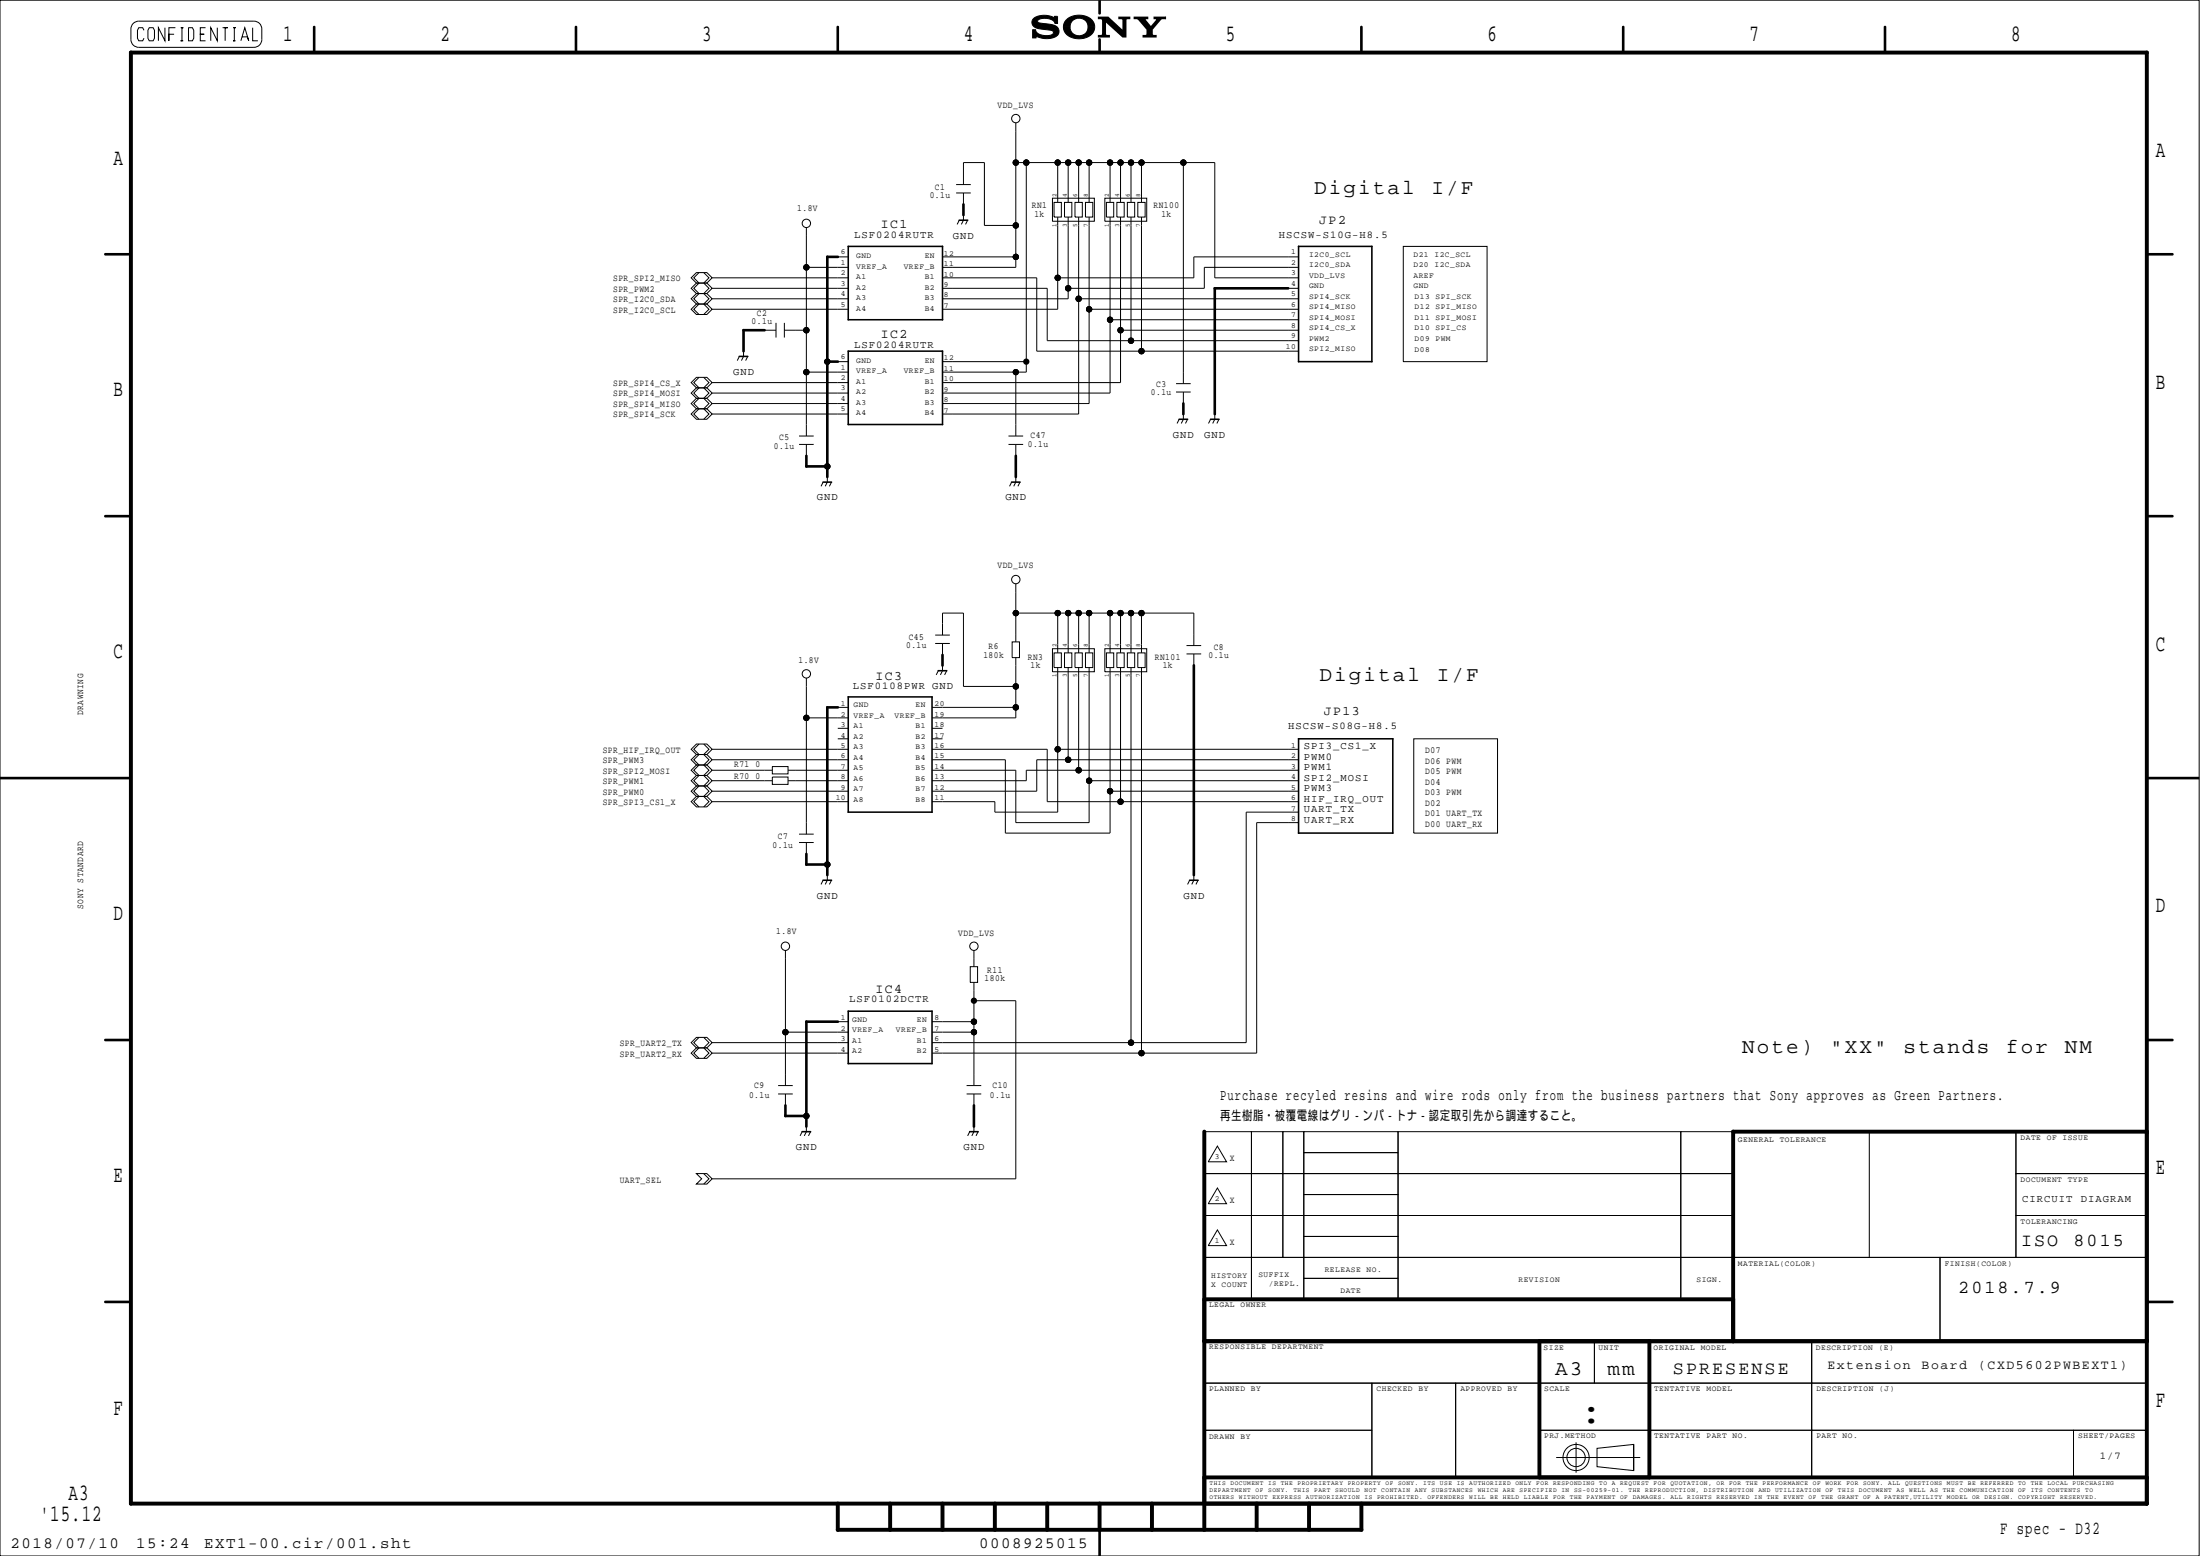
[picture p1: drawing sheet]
<svg xmlns="http://www.w3.org/2000/svg" width="420mm" height="297mm" viewBox="0 0 420 297" stroke-linecap="round" stroke-linejoin="round" font-family="sans-serif">
<g fill="none" stroke="#000" stroke-width=".19">
<path d="M0 0h420v297h-420zM25.4 4.5l.5-.3 .6-.2h22a1.5 1.5 0 0 1 1.5 1.5v2a1.5 1.5 0 0 1-1.5 1.5h-22a1.5 1.5 0 0 1-1.5-1.5v-2.3zM27.5 5.8l-.2-.5h-.8l-.2 .5v1.5l.2 .5h.8l.2-.5M28.5 5.3h.8l.2 .5v1.5l-.2 .5h-.8l-.2-.5v-1.5zM31.5 5.3v2.5l-1.2-2.5v2.5M33.5 5.3h-1.2v2.5v-1.3h1M34.5 5.3h.5h-.2v2.5h-.3h.5M36 5.3h.8l.2 .5v1.5l-.2 .5h-.8zM39.3 5.3h-1v1.2h.7h-.7v1.3h1M41.5 5.3v2.5l-1.2-2.5v2.5M42.5 5.3h1h-.5v2.5M44.5 5.3h.5h-.2v2.5h-.3h.5"/>
<path d="M46.3 7h1l.2 .8-.7-2.5-.8 2.5M48.3 5.3v2.5h1M197.4 3.5a4.3 4.3 0 0 1 4-.2v-.2h.6v1.4l-.5-.1a2.39 2.39 0 0 0-3-.7 .36 .36 0 0 0-.3 .4 .36 .36 0 0 0 .4 .3l.7 .1a4.2 4.2 0 0 1 2.7 .7 1.26 1.26 0 0 1 .1 1.4 1.26 1.26 0 0 1-1.2 .7 5.3 5.3 0 0 1-3.1-.3v.2h-.6v-1.5h.6a1.55 1.55 0 0 0 1.8 1.1 1.42 1.42 0 0 0 1.6-.5v-.2a3 3 0 0 0-2.1-.5l-1-.2a1.12 1.12 0 0 1-.9-.7 1.12 1.12 0 0 1 .2-1.2zM197.8 7v.2M201.4 3.1v.2M203.7 3.8l.7-.6 1.1-.3h1.1l1 .3 .7 .4 .6 .7 .2 .8-.2 .8-.6 .8-1.1 .6-1.3 .1-1.3-.3-.9-.6-.5-.8-.1-1zM222.6 3.2v.5M182.6 35.2h2.8M182.6 36.8h2.8M184 35.2v-4.2h4v12h6M184 36.8v2.2M194 23.4v27.6h-14"/>
<path d="M194 31h38v22h16M196 31v40h-16M201 37.8h8v4.4h-8zM201.3 38.6h1.4v2.8h-1.4zM202 31v7.6M203.3 38.6h1.4v2.8h-1.4zM204 31v7.6M205.3 38.6h1.4v2.8h-1.4zM206 31v7.6M207.3 38.6h1.4v2.8h-1.4zM208 31v7.6M211 37.8h8v4.4h-8z"/>
<path d="M211.3 38.6h1.4v2.8h-1.4zM212 31v7.6M213.3 38.6h1.4v2.8h-1.4zM214 31v7.6M215.3 38.6h1.4v2.8h-1.4zM216 31v7.6M217.3 38.6h1.4v2.8h-1.4zM218 31v7.6M226 31v42.2M132 57l1-1h2l1 1-1 1h-2zM132 59l1-1h2l1 1-1 1h-2zM133 52h2l1 1-1 1h-2l-1-1z"/>
<path d="M133 54h2l1 1-1 1h-2l-1-1zM133.5 52l-1 1 1 1-1 1 1 1-1 1 1 1-1 1 1 1M134.4 52l1 1-1 1 1 1-1 1 1 1-1 1 1 1-1 1M136 55h26M136 59h26M136 57h26M136 53h26M154 43.4v39.8M154 51h8M160 49h2M180 49h14M180 55h20v10h48"/>
<path d="M180 53h18v14h50M183.2 42l-.4 .8M184 41v1l-.4 .8M184.8 42l-.4 .8M202 41.4v17.6h-22M204 41.4v15.6h-24M206 41.4v37.6h-26M206 57h42M208 41.4v35.6h-28M208 59h40M212 41.4v33.6h-32M214 41.4v31.6h-34"/>
<path d="M216 41.4v23.6M218 41.4v25.6M246 55h2M248 49h-20v4h-26M248 51h-18v4h-26M268 47h16v22h-16zM132 79l1-1h2l1 1-1 1h-2zM132 77l1-1h2l1 1-1 1h-2zM132 73l1-1h2l1 1-1 1h-2zM133 74h2l1 1-1 1h-2l-1-1zM133.5 72l-1 1 1 1-1 1 1 1-1 1 1 1-1 1 1 1M134.4 72l1 1-1 1 1 1-1 1 1 1-1 1 1 1-1 1"/>
<path d="M136 75h26M136 79h26M136 77h26M136 73h26M141.2 68l-.4 .8M142 67v1l-.4 .8M142.8 68l-.4 .8M146 63h2.2M148.2 61.6v2.8M149.8 63h4.2M149.8 61.6v2.8M154 71h8"/>
<path d="M160 69h2M180 69h16M194 71v12.2M212 61h36M214 63h34M224.6 73.2h2.8M224.6 74.8h2.8M226 74.8v2.2M226 79v1l-.4 .8M232 79v1l-.4 .8M152.6 83.2h2.8M152.6 84.8h2.8"/>
<path d="M154 84.8v2.2M157.2 92l-.4 .8M158 91v1l-.4 .8M158.8 92l-.4 .8M192.6 83.2h2.8M192.6 84.8h2.8M193.2 92l-.4 .8M194 84.8v2.2M194 91v1l-.4 .8M194.8 92l-.4 .8M225.2 80l-.4 .8M226.8 80l-.4 .8"/>
<path d="M231.2 80l-.4 .8M232.8 80l-.4 .8M194 117h34v6.2M194 111.4v11.1M202 117v7.6M204 117v7.6M206 117v7.6M208 117v7.6M212 117v7.6M214 117v7.6M216 117v7.6M218 117v7.6"/>
<path d="M154 129.4v29.8M154 137h8M160 139h2M160 135h2M178 139h2M178 135h16M178.6 122.8h2.8M178.6 121.2h2.8M179.2 128l-.4 .8M180 121.2v-4.2h4v14h10M180 122.8v2.2M180 127v1l-.4 .8"/>
<path d="M180.8 128l-.4 .8M193.3 122.5h1.4v3h-1.4zM194 125.5v11.5h-16M201 123.8h8v4.4h-8zM201.3 124.6h1.4v2.8h-1.4zM202 127.4v27.6h-12v-2h-12M203.3 124.6h1.4v2.8h-1.4zM204 127.4v17.6M205.3 124.6h1.4v2.8h-1.4zM206 127.4v19.6M207.3 124.6h1.4v2.8h-1.4zM208 127.4v29.6h-14v-10h-16"/>
<path d="M211 123.8h8v4.4h-8zM211.3 124.6h1.4v2.8h-1.4zM212 127.4v31.6h-20v-14h-14M213.3 124.6h1.4v2.8h-1.4zM214 127.4v25.6M215.3 124.6h1.4v2.8h-1.4zM216 127.4v71.6M217.3 124.6h1.4v2.8h-1.4zM218 127.4v73.6M226.6 123.2h2.8M226.6 124.8h2.8M228 124.8v2.2"/>
<path d="M132 147l1-1h2l1 1-1 1h-2zM132 153l1-1h2l1 1-1 1h-2zM132 149l1-1h2l1 1-1 1h-2zM132 143l1-1h2l1 1-1 1h-2zM133 150h2l1 1-1 1h-2l-1-1zM133 144h2l1 1-1 1h-2l-1-1zM133.5 142l-1 1 1 1-1 1 1 1-1 1 1 1-1 1 1 1-1 1 1 1-1 1 1 1M134.4 142l1 1-1 1 1 1-1 1 1 1-1 1 1 1-1 1 1 1-1 1 1 1-1 1M136 149h11.5M136 147h11.5M136 143h26M136 145h26"/>
<path d="M136 151h26M136 153h26M147.5 148.3h3v1.4h-3zM147.5 146.3h3v1.4h-3zM150.5 149h11.5M150.5 147h11.5M152.6 159.2h2.8M160 141h2M178 143h22v10h48M178 141h2M202 143h46M208 149h40"/>
<path d="M212 151h36M248 147h-52v2h-18M248 145h-50v6h-20M248 155h-10v44h-60M248 157h-8v44h-62M270 141h16v18h-16zM152.6 160.8h2.8M154 160.8v2.2M157.2 168l-.4 .8M158 167v1l-.4 .8M158.8 168l-.4 .8M227.2 168l-.4 .8"/>
<path d="M228 167v1l-.4 .8M228.8 168l-.4 .8M132 199l1-1h2l1 1-1 1h-2zM133.5 198l-1 1 1 1-1 1 1 1M134.4 198l1 1-1 1 1 1-1 1M136 199h26M150 181.4v25.8M150 197h12M160 195h2M178 197h8M178 195h8M185.3 184.5h1.4v3h-1.4z"/>
<path d="M186 181.4v3.1M186 187.5v19.7M186 191h8v34h-58M132 201l1-1h2l1 1-1 1h-2zM136 201h26M148.6 207.2h2.8M148.6 208.8h2.8M150 208.8v2.2M153.2 216l-.4 .8M154 215v1l-.4 .8M154.8 216l-.4 .8M184.6 207.2h2.8"/>
<path d="M184.6 208.8h2.8M185.2 216l-.4 .8M186 208.8v2.2M186 215v1l-.4 .8M186.8 216l-.4 .8M230 216h9v8h-9zM232.5 218.8l1.8 3h-3.5zM239 216h6v8h-6zM245 216h4v8h-4zM249 216h18v4h-18zM267 216h54v8h-54zM321 216h10v8h-10z"/>
<path d="M331 216h54v24h-54zM357 216v24M385 216h25v8h-25zM133 224h2l1 1-1 1h-2l1-1zM134.4 224l1 1-1 1M230 224h9v8h-9zM230 232h9v8h-9zM232.5 234.8l1.8 3h-3.5zM232.5 226.8l1.8 3h-3.5zM239 224h6v8h-6zM239 232h6v8h-6zM245 224h4v8h-4z"/>
<path d="M245 232h4v8h-4zM249 220h18v4h-18zM249 228h18v4h-18zM249 224h18v4h-18zM249 236h18v4h-18zM249 232h18v4h-18zM267 224h54v8h-54zM267 232h54v8h-54zM321 224h10v8h-10zM321 232h10v8h-10zM385 224h25v8h-25zM385 232h25v8h-25z"/>
<path d="M230 240h9v8h-9zM230 256h64v8h-64zM239 240h10v8h-10zM249 240h18v4h-18zM249 244h18v4h-18zM267 240h54v8h-54zM294 256h10.5v8h-10.5zM304.5 256h10.5v8h-10.5zM315 256h31v8h-31zM321 240h10v8h-10zM331 240h39.5v16h-39.5zM346 256h64v8h-64z"/>
<path d="M370.5 240h39.5v16h-39.5zM230 264h32v9h-32zM230 273h32v9h-32zM262 264h16v18h-16zM278 264h16v18h-16zM294 264h21v9h-21zM294 273h21v9h-21zM297.2 278.2h16.1M301 275.3v5.8M312 275.7v5l-7-.7v-3.5l7-.8v5M315 264h31v9h-31zM315 273h31v9h-31z"/>
<path d="M346 273h50v9h-50zM346 264h64v9h-64zM396 273h14v9h-14z"/>
<circle cx="206.1" cy="5.1" r="1.71"/>
<circle cx="194" cy="22.6" r=".8"/>
<circle cx="154" cy="42.6" r=".8"/>
<circle cx="194" cy="110.6" r=".8"/>
<circle cx="154" cy="128.6" r=".8"/>
<circle cx="150" cy="180.6" r=".8"/>
<circle cx="186" cy="180.6" r=".8"/>
<circle cx="301" cy="278.2" r="2.5"/>
<circle cx="301" cy="278.2" r="1.75"/>
</g>
<g fill="#000">
<path d="M24.7 9.9a.37 .37 0 0 1 .4-.2 .37 .37 0 0 1 .3 .3v277a.37 .37 0 0 1-.4 .4 .37 .37 0 0 1-.4-.4zM24.7 9.9l.3-.2h385a.37 .37 0 0 1 .4 .3 .37 .37 0 0 1-.4 .4h-385a.37 .37 0 0 1-.3-.5zM59.8 5l.2-.1 .3 .3v4.8l-.3 .3-.2-.3zM109.8 5l.2-.1 .3 .3v4.8l-.3 .3-.2-.3zM159.8 5l.2-.1 .3 .3v4.8l-.3 .3-.2-.3zM159.9 5l.3 .2v4.8l-.2 .2-.1-.2zM197.4 3.5a4.3 4.3 0 0 1 4-.2v-.2h.6v1.4l-.5-.1a2.39 2.39 0 0 0-3-.7 .36 .36 0 0 0-.3 .4 .36 .36 0 0 0 .4 .3l.7 .1a4.2 4.2 0 0 1 2.7 .7 1.26 1.26 0 0 1 .1 1.4 1.26 1.26 0 0 1-1.2 .7 5.3 5.3 0 0 1-3.1-.3v.2h-.6v-1.5h.6a1.55 1.55 0 0 0 1.8 1.1 1.34 1.34 0 0 0 1.6-.5l-.1-.3-.3-.2-1.9-.2a1.56 1.56 0 0 1-1.8-1.3zM203.7 3.7a3.6 3.6 0 0 1 5.2 .6l.2 .8h-1.3a1.71 1.71 0 0 0-1.7-1.6 1.71 1.71 0 0 0-1.7 1.6h-1.3l.2-.7zM203.1 5.1h1.3a1.71 1.71 0 0 0 1.7 1.7 1.71 1.71 0 0 0 1.7-1.7h1.3a2.74 2.74 0 0 1-3.4 2.3 2.51 2.51 0 0 1-2.6-2.3zM209.7 3.2h2l2.7 2.5-.1-1.9-.7-.1v-.5h2.3v.5l-.8 .1v3.4h-.7l-3.2-2.9v2.2l.2 .2h.6v.5h-2.3v-.5h.6l.2-.3v-2.6l-.2-.1h-.6zM209.8 0h.5v2.5l-.3 .3-.2-.3zM209.8 7.4l.2-.1 .3 .2v2.5l-.3 .3-.2-.3z"/>
<path d="M216.5 3.2h2.8v.5l-.5 .1 1 1.2 1-1.2-.1-.1h-.4v-.5h2.3v.5l-.8 .1-1.6 1.9v.9l.7 .1v.5h-2.7v-.5l.7-.1 .1-.9-1.7-1.9-.8-.1zM259.8 5l.2-.1 .3 .3v4.8l-.3 .3-.2-.3zM309.9 4.9h.2l.2 .3v4.8l-.3 .3-.2-.3v-4.8zM359.9 4.9h.2l.1 .3v4.8l-.2 .3-.2-.3v-4.8zM409.7 9.9a.37 .37 0 0 1 .4-.2 .37 .37 0 0 1 .3 .3v277a.37 .37 0 0 1-.4 .4 .37 .37 0 0 1-.4-.4zM183.8 38.9l.3-.1 .2 .2v2l-.3 .3-.2-.3zM20 48.3h5l.3 .2-.3 .3h-4.9l-.2-.3zM157.8 48.9l.2-.1 .3 .2v20l-.3 .3-.2-.3zM157.8 48.9l.2-.1h2l.3 .2-.3 .3h-2l-.2-.1zM161.9 47l.1-.1 .2 .1v14l-.2 .2-.1-.2zM161.9 47l18.1-.1 .2 .1-.2 .2h-18zM179.9 47l.1-.1 .2 .1v14l-.2 .2-.1-.2z"/>
<path d="M183.1 42l1.7-.1 .2 .1-.2 .2h-1.6zM231.9 54.8h.2l.2 .2v24l-.3 .3-.2-.3v-24zM231.8 54.9l.2-.1h14l.3 .2-.3 .3h-14l-.2-.1zM247.9 47l.1-.1 .2 .1v22l-.2 .2-.1-.2zM247.9 47l14.1-.1 .2 .1-.2 .2h-14zM261.9 47l.1-.1 .2 .1v22l-.2 .2-.1-.2zM409.9 48.3h5l.2 .2-.2 .3h-4.9l-.2-.3zM141.1 68l1.7-.1 .2 .1-.2 .2h-1.6zM141.8 62.9l.2-.1 .3 .2v4l-.3 .3-.2-.3zM141.8 62.9l.2-.1h4l.3 .2-.3 .3h-4l-.2-.1zM157.8 68.9l.2-.1 .3 .2v20l-.3 .3-.2-.3zM157.8 68.9l.2-.1h2l.3 .2-.3 .3h-2l-.2-.1z"/>
<path d="M161.9 67l.1-.1 .2 .1v14l-.2 .2-.1-.2zM161.9 61l18.1-.1 .2 .1-.2 .2h-18zM161.9 67l18.1-.1 .2 .1-.2 .2h-18zM179.9 67l.1-.1 .2 .1v14l-.2 .2-.1-.2zM225.8 76.9l.2-.1 .3 .2v2l-.3 .3-.2-.3zM247.9 69l14.1-.1 .2 .1-.2 .2h-14zM19.9 98.4l.2-.1h4.9l.3 .2-.3 .3h-4.9l-.2-.1zM153.8 86.9l.3-.1 .2 .2v2l-.3 .3-.2-.3zM153.8 88.9l.2-.1h4l.3 .2-.3 .3h-4l-.2-.1zM157.1 92l1.7-.1 .2 .1-.2 .2h-1.6zM157.9 88.8h.2l.2 .2v2l-.3 .3-.2-.3v-2zM161.9 81l18.1-.1 .2 .1-.2 .2h-18z"/>
<path d="M193.1 92l1.7-.1 .2 .1-.2 .2h-1.6zM193.9 86.8h.2l.2 .2v4l-.3 .3-.2-.3v-4zM225.1 80l1.7-.1 .2 .1-.2 .2h-1.6zM231.1 79.9h1.7l.2 .1-.2 .2h-1.6l-.1-.2zM409.9 98.3h5l.2 .2-.2 .3h-4.9l-.2-.3zM157.9 134.8h.2l.2 .2v30l-.3 .3-.2-.3v-30zM157.8 134.9l.2-.1h2l.3 .2-.3 .3h-2l-.2-.1zM161.9 133l.2-.1 .1 .1v22l-.2 .2-.1-.2zM161.9 133l16.1-.1 .2 .1-.2 .2h-16zM177.9 132.9l.3 .1v22l-.2 .2-.1-.2zM179.1 128l1.7-.1 .2 .1-.2 .2h-1.6zM179.9 124.8h.2l.2 .2v2l-.3 .3-.2-.3v-2z"/>
<path d="M227.9 126.8h.2l.2 .2v40l-.3 .3-.2-.3v-40zM0 148.3h25l.3 .2-.3 .3h-25zM161.9 154.9h16.1l.2 .1-.2 .2h-16l-.1-.1zM247.9 140.9l.3 .1v18l-.2 .2-.1-.2zM247.9 159l18.1-.1 .2 .1-.2 .2h-18zM247.9 140.9h18.1l.2 .1-.2 .2h-18l-.1-.2zM265.9 140.9l.3 .1v18l-.2 .2-.1-.2zM409.9 148.3h10.1v.5h-10l-.2-.3zM153.9 162.8h.2l.2 .2v2l-.3 .3-.2-.3v-2zM153.8 164.9l.2-.1h4l.3 .2-.3 .3h-4l-.2-.1zM157.1 168l1.7-.1 .2 .1-.2 .2h-1.6zM157.9 164.8h.2l.2 .2v2l-.3 .3-.2-.3v-2z"/>
<path d="M227.1 168l1.7-.1 .2 .1-.2 .2h-1.6zM20 198.3h5l.3 .2-.3 .3h-4.9l-.2-.3zM153.8 194.9l.3-.1 .2 .2v18l-.3 .3-.2-.3zM153.9 194.8h6.1l.3 .2-.3 .3h-6l-.2-.3zM161.9 193l.1-.1 .2 .1v10l-.2 .2-.1-.2zM161.9 193l16.1-.1 .2 .1-.2 .2h-16zM177.9 192.9l.3 .1v10l-.2 .2-.1-.2zM409.9 198.3h5l.2 .2-.2 .3h-4.9l-.2-.3zM149.9 210.8h.2l.2 .2v2l-.3 .3-.2-.3v-2zM149.8 212.9l.2-.1h4l.3 .2-.3 .3h-4l-.2-.1zM153.1 215.9h1.7l.2 .1-.2 .2h-1.6l-.1-.2zM153.9 212.8h.2l.2 .2v2l-.3 .3-.2-.3v-2z"/>
<path d="M161.9 202.9h16.1l.2 .1-.2 .2h-16l-.1-.1zM185.1 216l1.7-.1 .2 .1-.2 .2h-1.6zM185.9 210.8h.2l.2 .2v4l-.3 .3-.2-.3v-4zM229.7 215.9a.37 .37 0 0 1 .4-.2 .37 .37 0 0 1 .3 .3v71a.37 .37 0 0 1-.4 .4 .37 .37 0 0 1-.4-.4zM330.7 215.9a.37 .37 0 0 1 .4-.2 .37 .37 0 0 1 .3 .3v40a.37 .37 0 0 1-.4 .4 .37 .37 0 0 1-.4-.4zM330.7 215.9l.3-.2h79a.37 .37 0 0 1 .4 .3 .37 .37 0 0 1-.4 .4h-79a.37 .37 0 0 1-.3-.5zM409.7 215.9a.37 .37 0 0 1 .4-.2 .37 .37 0 0 1 .3 .3v40a.37 .37 0 0 1-.4 .4 .37 .37 0 0 1-.4-.4zM19.9 248.4l.2-.1h4.9l.3 .2-.3 .3h-4.9l-.2-.1zM229.7 247.9a.37 .37 0 0 1 .4-.2 .37 .37 0 0 1 .3 .3v8a.37 .37 0 0 1-.4 .4 .37 .37 0 0 1-.4-.4zM229.8 255.7h180.2a.37 .37 0 0 1 .4 .3 .37 .37 0 0 1-.4 .4h-180a.37 .37 0 0 1-.4-.3 .37 .37 0 0 1 .2-.4zM229.8 247.7h101.2a.37 .37 0 0 1 .4 .3 .37 .37 0 0 1-.4 .4h-101a.37 .37 0 0 1-.4-.3 .37 .37 0 0 1 .2-.4zM229.8 255.7h101.2a.37 .37 0 0 1 .4 .3 .37 .37 0 0 1-.4 .4h-101a.37 .37 0 0 1-.4-.3 .37 .37 0 0 1 .2-.4z"/>
<path d="M293.7 255.9a.37 .37 0 0 1 .4-.2 .37 .37 0 0 1 .3 .3v26a.37 .37 0 0 1-.4 .4 .37 .37 0 0 1-.4-.4zM293.8 255.7h21.2a.37 .37 0 0 1 .4 .3 .37 .37 0 0 1-.4 .4h-21a.37 .37 0 0 1-.4-.3 .37 .37 0 0 1 .2-.4zM314.8 255.7a.37 .37 0 0 1 .6 .3v26a.37 .37 0 0 1-.4 .4 .37 .37 0 0 1-.4-.4v-26zM330.7 247.9a.37 .37 0 0 1 .4-.2 .37 .37 0 0 1 .3 .3v8a.37 .37 0 0 1-.4 .4 .37 .37 0 0 1-.4-.4zM330.8 255.7h79.2a.37 .37 0 0 1 .4 .3 .37 .37 0 0 1-.4 .4h-79a.37 .37 0 0 1-.4-.3 .37 .37 0 0 1 .2-.4zM409.9 248.3h5l.2 .2-.2 .3h-4.9l-.2-.3zM24.7 286.9l.3-.2h385a.37 .37 0 0 1 .4 .3 .37 .37 0 0 1-.4 .4h-385a.37 .37 0 0 1-.3-.5zM159.8 286.7a.37 .37 0 0 1 .6 .3v5a.37 .37 0 0 1-.4 .4 .37 .37 0 0 1-.4-.4v-5zM159.8 291.7h100.2a.37 .37 0 0 1 .4 .3 .37 .37 0 0 1-.4 .4h-100a.37 .37 0 0 1-.4-.3 .37 .37 0 0 1 .2-.4zM169.7 286.9a.37 .37 0 0 1 .4-.2 .37 .37 0 0 1 .3 .3v5a.37 .37 0 0 1-.4 .4 .37 .37 0 0 1-.4-.4zM179.8 286.7a.37 .37 0 0 1 .6 .3v5a.37 .37 0 0 1-.4 .4 .37 .37 0 0 1-.4-.4v-5zM189.7 286.9a.37 .37 0 0 1 .4-.2 .37 .37 0 0 1 .3 .3v5a.37 .37 0 0 1-.4 .4 .37 .37 0 0 1-.4-.4z"/>
<path d="M199.8 286.7a.37 .37 0 0 1 .6 .3v5a.37 .37 0 0 1-.4 .4 .37 .37 0 0 1-.4-.4v-5zM209.7 286.9a.37 .37 0 0 1 .4-.2 .37 .37 0 0 1 .3 .3v5a.37 .37 0 0 1-.4 .4 .37 .37 0 0 1-.4-.4zM209.8 291.9l.2-.1 .3 .2v5h-.5zM219.8 286.7a.37 .37 0 0 1 .6 .3v5a.37 .37 0 0 1-.4 .4 .37 .37 0 0 1-.4-.4v-5zM229.7 281.9a.37 .37 0 0 1 .4-.2 .37 .37 0 0 1 .3 .3v5a.37 .37 0 0 1-.4 .4 .37 .37 0 0 1-.4-.4zM229.7 286.9a.37 .37 0 0 1 .4-.2 .37 .37 0 0 1 .3 .3v5a.37 .37 0 0 1-.4 .4 .37 .37 0 0 1-.4-.4zM229.7 281.9l.3-.2h180a.37 .37 0 0 1 .4 .3 .37 .37 0 0 1-.4 .4h-180a.37 .37 0 0 1-.3-.5zM229.7 286.9l.3-.2h180a.37 .37 0 0 1 .4 .3 .37 .37 0 0 1-.4 .4h-180a.37 .37 0 0 1-.3-.5zM239.8 286.7a.37 .37 0 0 1 .6 .3v5a.37 .37 0 0 1-.4 .4 .37 .37 0 0 1-.4-.4v-5zM249.8 286.7a.37 .37 0 0 1 .6 .3v5a.37 .37 0 0 1-.4 .4 .37 .37 0 0 1-.4-.4v-5zM259.7 286.9a.37 .37 0 0 1 .4-.2 .37 .37 0 0 1 .3 .3v5a.37 .37 0 0 1-.4 .4 .37 .37 0 0 1-.4-.4zM293.7 281.9l.3-.2h21a.37 .37 0 0 1 .4 .3 .37 .37 0 0 1-.4 .4h-21a.37 .37 0 0 1-.3-.5z"/>
<path d="M409.7 281.9a.37 .37 0 0 1 .4-.2 .37 .37 0 0 1 .3 .3v5a.37 .37 0 0 1-.4 .4 .37 .37 0 0 1-.4-.4z"/>
<circle cx="194" cy="31" r=".6"/>
<circle cx="196" cy="31" r=".6"/>
<circle cx="202" cy="31" r=".6"/>
<circle cx="204" cy="31" r=".6"/>
<circle cx="206" cy="31" r=".6"/>
<circle cx="208" cy="31" r=".6"/>
<circle cx="212" cy="31" r=".6"/>
<circle cx="214" cy="31" r=".6"/>
<circle cx="216" cy="31" r=".6"/>
<circle cx="218" cy="31" r=".6"/>
<circle cx="226" cy="31" r=".6"/>
<circle cx="154" cy="51" r=".6"/>
<circle cx="194" cy="43" r=".6"/>
<circle cx="194" cy="49" r=".6"/>
<circle cx="202" cy="53" r=".6"/>
<circle cx="204" cy="55" r=".6"/>
<circle cx="206" cy="57" r=".6"/>
<circle cx="208" cy="59" r=".6"/>
<circle cx="154" cy="63" r=".6"/>
<circle cx="154" cy="71" r=".6"/>
<circle cx="158" cy="69" r=".6"/>
<circle cx="194" cy="71" r=".6"/>
<circle cx="196" cy="69" r=".6"/>
<circle cx="212" cy="61" r=".6"/>
<circle cx="214" cy="63" r=".6"/>
<circle cx="216" cy="65" r=".6"/>
<circle cx="218" cy="67" r=".6"/>
<circle cx="158" cy="89" r=".6"/>
<circle cx="194" cy="117" r=".6"/>
<circle cx="202" cy="117" r=".6"/>
<circle cx="204" cy="117" r=".6"/>
<circle cx="206" cy="117" r=".6"/>
<circle cx="208" cy="117" r=".6"/>
<circle cx="212" cy="117" r=".6"/>
<circle cx="214" cy="117" r=".6"/>
<circle cx="216" cy="117" r=".6"/>
<circle cx="218" cy="117" r=".6"/>
<circle cx="154" cy="137" r=".6"/>
<circle cx="194" cy="131" r=".6"/>
<circle cx="194" cy="135" r=".6"/>
<circle cx="202" cy="143" r=".6"/>
<circle cx="204" cy="145" r=".6"/>
<circle cx="206" cy="147" r=".6"/>
<circle cx="208" cy="149" r=".6"/>
<circle cx="212" cy="151" r=".6"/>
<circle cx="214" cy="153" r=".6"/>
<circle cx="158" cy="165" r=".6"/>
<circle cx="150" cy="197" r=".6"/>
<circle cx="186" cy="191" r=".6"/>
<circle cx="186" cy="197" r=".6"/>
<circle cx="186" cy="195" r=".6"/>
<circle cx="216" cy="199" r=".6"/>
<circle cx="154" cy="213" r=".6"/>
<circle cx="218" cy="201" r=".6"/>
</g>
<text font-size="8" x="301.5" y="272.5">:</text>
<g font-size="4.5">
<text x="54.1" y="7.8">1</text>
<text x="84.1" y="7.8">2</text>
<text x="134.1" y="7.8">3</text>
<text x="184.1" y="7.8">4</text>
<text x="234.1" y="7.8">5</text>
<text x="284.1" y="7.8">6</text>
<text x="334.1" y="7.8">7</text>
<text x="384.1" y="7.8">8</text>
<text x="411.7" y="30">A</text>
<text x="21.7" y="31.5">A</text>
<text x="21.7" y="75.7">B</text>
<text x="411.7" y="74.2">B</text>
<text x="21.7" y="125.7">C</text>
<text x="411.7" y="124.2">C</text>
<text x="21.7" y="175.7">D</text>
<text x="411.7" y="174.2">D</text>
<text x="21.7" y="225.7">E</text>
<text x="411.7" y="224.2">E</text>
<text x="411.7" y="268.6">F</text>
<text x="21.7" y="270.1">F</text>
<text x="13.1" y="286.3">A3</text>
<text x="7.6" y="290.3">'15.12</text>
</g>
<g font-size="4">
<text x="251" y="37">Digital</text>
<text x="273.4" y="37">I/F</text>
<text x="252" y="130">Digital</text>
<text x="274.4" y="130">I/F</text>
<text x="332.7" y="201">Note)</text>
<text x="349.6" y="201">&quot;XX&quot;</text>
<text x="363.6" y="201">stands</text>
<text x="383.2" y="201">for</text>
<text x="394.4" y="201">NM</text>
<text x="297" y="262.5">A3</text>
<text x="307" y="262.5">mm</text>
</g>
<g font-size="3.5">
<text x="386" y="237.8">ISO</text>
<text x="396" y="237.8">8015</text>
<text x="374" y="246.8">2018.7.9</text>
<text x="319.5" y="262.3">SPRESENSE</text>
<text x="382" y="292.8">F spec - D32</text>
</g>
<g font-size="3">
<text x="233" y="210">Purchase recyled resins and wire rods only from the business partners that Sony approves as Green Partners.</text>
<text x="2" y="295.5">2018/07/10</text>
<text x="26" y="295.5">15:24</text>
<text x="39" y="295.5">EXT1-00.cir/001.sht</text>
<text x="187" y="295.5">0008925015</text>
</g>
<g font-size="2.5">
<text x="168.2" y="43.5">IC1</text>
<text x="251.9" y="42.8">JP2</text>
<text x="168.2" y="64.5">IC2</text>
<text x="167.2" y="129.8">IC3</text>
<text x="252.8" y="136.5">JP13</text>
<text x="167.2" y="189.5">IC4</text>
<text x="233" y="213.8">再生樹脂・被覆電線はグリ－ンパ－トナ－認定取引先から調達すること。</text>
<text x="349" y="261.3">Extension</text>
<text x="367" y="261.3">Board</text>
<text x="377.8" y="261.3">(CXD5602PWBEXT1)</text>
</g>
<g font-size="2">
<text x="163.1" y="45.3">LSF0204RUTR</text>
<text x="182" y="45.5">GND</text>
<text x="244.2" y="45.3">HSCSW-S10G-H8.5</text>
<text x="140" y="71.5">GND</text>
<text x="163.1" y="66.3">LSF0204RUTR</text>
<text x="224" y="83.5">GND</text>
<text x="230" y="83.5">GND</text>
<text x="156" y="95.5">GND</text>
<text x="192" y="95.5">GND</text>
<text x="162.8" y="131.6">LSF0108PWR GND</text>
<text x="246" y="139.1">HSCSW-S08G-H8.5</text>
<text x="249" y="143">SPI3_CS1_X</text>
<text x="249" y="145">PWM0</text>
<text x="249" y="147">PWM1</text>
<text x="249" y="149">SPI2_MOSI</text>
<text x="249" y="151">PWM3</text>
<text x="249" y="153">HIF_IRQ_OUT</text>
<text x="249" y="155">UART_TX</text>
<text x="249" y="157">UART_RX</text>
<text x="156" y="171.5">GND</text>
<text x="226" y="171.5">GND</text>
<text x="162.2" y="191.3">LSF0102DCTR</text>
<text x="152" y="219.5">GND</text>
<text x="184" y="219.5">GND</text>
<text x="386.2" y="229.5">CIRCUIT</text>
<text x="397.4" y="229.5">DIAGRAM</text>
<text x="401" y="278.5">1/7</text>
</g>
<g font-size="1.8">
<text x="190.5" y="20.6">VDD_LVS</text>
<text x="152.3" y="40.3">1.8V</text>
<text x="177.5" y="37.8">0.1u</text>
<text x="178.5" y="36.2">C1</text>
<text x="197" y="39.7">RN1</text>
<text x="197.5" y="41.4">1k</text>
<text x="220.3" y="39.7">RN100</text>
<text x="221.8" y="41.4">1k</text>
<text x="117.1" y="53.7">SPR_SPI2_MISO</text>
<text x="117.1" y="55.7">SPR_PWM2</text>
<text x="117.1" y="57.7">SPR_I2C0_SDA</text>
<text x="117.1" y="59.7">SPR_I2C0_SCL</text>
<text x="143.5" y="61.9">0.1u</text>
<text x="144.5" y="60.3">C2</text>
<text x="117.1" y="77.7">SPR_SPI4_MISO</text>
<text x="117.1" y="73.7">SPR_SPI4_CS_X</text>
<text x="117.1" y="75.7">SPR_SPI4_MOSI</text>
<text x="219.8" y="75.4">0.1u</text>
<text x="220.8" y="73.8">C3</text>
<text x="117.1" y="79.7">SPR_SPI4_SCK</text>
<text x="196.8" y="83.7">C47</text>
<text x="147.8" y="85.7">0.1u</text>
<text x="148.8" y="84.1">C5</text>
<text x="196.3" y="85.3">0.1u</text>
<text x="190.5" y="108.3">VDD_LVS</text>
<text x="173" y="123.7">0.1u</text>
<text x="173.5" y="122.1">C45</text>
<text x="187.8" y="125.5">180k</text>
<text x="188.8" y="123.9">R6</text>
<text x="196.3" y="125.9">RN3</text>
<text x="220.5" y="125.9">RN101</text>
<text x="230.8" y="125.7">0.1u</text>
<text x="231.8" y="124.1">C8</text>
<text x="152.5" y="126.6">1.8V</text>
<text x="196.8" y="127.5">1k</text>
<text x="222" y="127.5">1k</text>
<text x="15.9" y="136.5" transform="rotate(-90 15.9 136.5)">DRAWNING</text>
<text x="115.1" y="143.7">SPR_HIF_IRQ_OUT</text>
<text x="272.2" y="143.8">D07</text>
<text x="115.1" y="147.7">SPR_SPI2_MOSI</text>
<text x="115.1" y="145.7">SPR_PWM3</text>
<text x="115.1" y="149.7">SPR_PWM1</text>
<text x="140.2" y="148.7">R70</text>
<text x="140.2" y="146.4">R71</text>
<text x="144.3" y="148.7">0</text>
<text x="144.3" y="146.4">0</text>
<text x="272.2" y="147.8">D05 PWM</text>
<text x="272.2" y="149.8">D04</text>
<text x="272.2" y="145.8">D06 PWM</text>
<text x="115.1" y="151.7">SPR_PWM0</text>
<text x="115.1" y="153.7">SPR_SPI3_CS1_X</text>
<text x="272.2" y="155.8">D01 UART_TX</text>
<text x="272.2" y="151.8">D03 PWM</text>
<text x="272.2" y="153.8">D02</text>
<text x="147.6" y="161.8">0.1u</text>
<text x="148.6" y="160.2">C7</text>
<text x="272.2" y="157.8">D00 UART_RX</text>
<text x="15.9" y="173.5" transform="rotate(-90 15.9 173.5)">SONY STANDARD</text>
<text x="148.2" y="178.3">1.8V</text>
<text x="183" y="178.6">VDD_LVS</text>
<text x="188.5" y="185.7">R11</text>
<text x="188" y="187.3">180k</text>
<text x="118.4" y="199.7">SPR_UART2_TX</text>
<text x="118.4" y="201.7">SPR_UART2_RX</text>
<text x="143" y="209.5">0.1u</text>
<text x="144.1" y="207.7">C9</text>
<text x="189" y="209.5">0.1u</text>
<text x="189.5" y="207.7">C10</text>
<text x="234.9" y="221.6">X</text>
<text x="118.4" y="225.8">UART_SEL</text>
<text x="234.9" y="229.6">X</text>
<text x="234.9" y="237.6">X</text>
</g>
<g font-size="1.5">
<text x="160.6" y="50.5">1</text>
<text x="160.6" y="52.5">2</text>
<text x="160.6" y="48.5">6</text>
<text x="163.5" y="51.3">VREF_A</text>
<text x="163.5" y="53.3">A1</text>
<text x="163.5" y="49.3">GND</text>
<text x="172.6" y="51.3">VREF_B</text>
<text x="176.6" y="53.3">B1</text>
<text x="176.6" y="49.3">EN</text>
<text x="180.2" y="52.8">10</text>
<text x="180.2" y="50.8">11</text>
<text x="180.2" y="48.8">12</text>
<text x="246.6" y="48.5">1</text>
<text x="246.6" y="50.5">2</text>
<text x="246.6" y="52.5">3</text>
<text x="250" y="49">I2C0_SCL</text>
<text x="250" y="51">I2C0_SDA</text>
<text x="250" y="53">VDD_LVS</text>
<text x="269.9" y="49">D21</text>
<text x="269.9" y="51">D20</text>
<text x="269.9" y="53">AREF</text>
<text x="273.9" y="49">I2C_SCL</text>
<text x="273.9" y="51">I2C_SDA</text>
<text x="160.6" y="54.5">3</text>
<text x="160.6" y="56.5">4</text>
<text x="160.6" y="58.5">5</text>
<text x="163.5" y="55.3">A2</text>
<text x="163.5" y="57.3">A3</text>
<text x="163.5" y="59.3">A4</text>
<text x="176.6" y="59.3">B4</text>
<text x="176.6" y="57.3">B3</text>
<text x="176.6" y="55.3">B2</text>
<text x="180.2" y="58.8">7</text>
<text x="180.2" y="56.8">8</text>
<text x="180.2" y="54.8">9</text>
<text x="246.6" y="54.5">4</text>
<text x="246.6" y="56.5">5</text>
<text x="246.6" y="58.5">6</text>
<text x="250" y="55">GND</text>
<text x="250" y="57">SPI4_SCK</text>
<text x="250" y="59">SPI4_MISO</text>
<text x="269.9" y="55">GND</text>
<text x="270.1" y="57">D13</text>
<text x="270.1" y="59">D12</text>
<text x="274.1" y="57">SPI_SCK</text>
<text x="274.1" y="59">SPI_MISO</text>
<text x="246.6" y="60.5">7</text>
<text x="246.6" y="62.5">8</text>
<text x="246.6" y="64.5">9</text>
<text x="250" y="61">SPI4_MOSI</text>
<text x="250" y="63">SPI4_CS_X</text>
<text x="250" y="65">PWM2</text>
<text x="270.1" y="65">D09</text>
<text x="270.1" y="63">D10</text>
<text x="270.1" y="61">D11</text>
<text x="274.1" y="65">PWM</text>
<text x="274.1" y="63">SPI_CS</text>
<text x="274.1" y="61">SPI_MOSI</text>
<text x="160.6" y="70.5">1</text>
<text x="160.6" y="68.5">6</text>
<text x="163.5" y="71.3">VREF_A</text>
<text x="163.5" y="69.3">GND</text>
<text x="172.6" y="71.3">VREF_B</text>
<text x="176.6" y="69.3">EN</text>
<text x="180.2" y="70.8">11</text>
<text x="180.2" y="68.8">12</text>
<text x="245.6" y="66.5">10</text>
<text x="250" y="67">SPI2_MISO</text>
<text x="270.1" y="67.2">D08</text>
<text x="160.6" y="72.5">2</text>
<text x="160.6" y="74.5">3</text>
<text x="160.6" y="76.5">4</text>
<text x="163.5" y="73.3">A1</text>
<text x="163.5" y="75.3">A2</text>
<text x="163.5" y="77.3">A3</text>
<text x="176.6" y="77.3">B3</text>
<text x="176.6" y="75.3">B2</text>
<text x="176.6" y="73.3">B1</text>
<text x="180.2" y="76.8">8</text>
<text x="180.2" y="74.8">9</text>
<text x="180.2" y="72.8">10</text>
<text x="160.6" y="78.5">5</text>
<text x="163.5" y="79.3">A4</text>
<text x="176.6" y="79.3">B4</text>
<text x="180.2" y="78.8">7</text>
<text x="160.6" y="134.8">1</text>
<text x="160.6" y="136.8">2</text>
<text x="163" y="135">GND</text>
<text x="163" y="137">VREF_A</text>
<text x="170.8" y="137">VREF_B</text>
<text x="174.8" y="135">EN</text>
<text x="178.5" y="136.8">19</text>
<text x="178.5" y="134.8">20</text>
<text x="160.6" y="138.8">3</text>
<text x="160.6" y="140.8">4</text>
<text x="160.6" y="142.8">5</text>
<text x="163" y="139">A1</text>
<text x="163" y="141">A2</text>
<text x="163" y="143">A3</text>
<text x="174.8" y="143">B3</text>
<text x="174.8" y="141">B2</text>
<text x="174.8" y="139">B1</text>
<text x="178.5" y="142.8">16</text>
<text x="178.5" y="140.8">17</text>
<text x="178.5" y="138.8">18</text>
<text x="246.6" y="142.8">1</text>
<text x="160.6" y="144.8">6</text>
<text x="160.6" y="146.8">7</text>
<text x="160.6" y="148.8">8</text>
<text x="163" y="145">A4</text>
<text x="163" y="147">A5</text>
<text x="163" y="149">A6</text>
<text x="174.8" y="149">B6</text>
<text x="174.8" y="147">B5</text>
<text x="174.8" y="145">B4</text>
<text x="178.5" y="148.8">13</text>
<text x="178.5" y="146.8">14</text>
<text x="178.5" y="144.8">15</text>
<text x="246.6" y="144.8">2</text>
<text x="246.6" y="146.8">3</text>
<text x="246.6" y="148.8">4</text>
<text x="159.6" y="152.8">10</text>
<text x="160.6" y="150.8">9</text>
<text x="163" y="151">A7</text>
<text x="163" y="153">A8</text>
<text x="174.8" y="153">B8</text>
<text x="174.8" y="151">B7</text>
<text x="178.5" y="152.8">11</text>
<text x="178.5" y="150.8">12</text>
<text x="246.6" y="150.8">5</text>
<text x="246.6" y="152.8">6</text>
<text x="246.6" y="154.8">7</text>
<text x="246.6" y="156.8">8</text>
<text x="160.6" y="194.8">1</text>
<text x="160.6" y="196.8">2</text>
<text x="162.7" y="195">GND</text>
<text x="162.7" y="197">VREF_A</text>
<text x="171.1" y="197">VREF_B</text>
<text x="175.1" y="195">EN</text>
<text x="178.5" y="196.8">7</text>
<text x="178.5" y="194.8">8</text>
<text x="160.6" y="198.8">3</text>
<text x="160.6" y="200.8">4</text>
<text x="162.7" y="199">A1</text>
<text x="162.7" y="201">A2</text>
<text x="175.1" y="201">B2</text>
<text x="175.1" y="199">B1</text>
<text x="178.5" y="200.8">5</text>
<text x="178.5" y="198.8">6</text>
<text x="232" y="221.2">3</text>
<text x="331.9" y="218">GENERAL</text>
<text x="339.9" y="218">TOLERANCE</text>
<text x="385.9" y="217.6">DATE</text>
<text x="390.9" y="217.6">OF</text>
<text x="393.9" y="217.6">ISSUE</text>
<text x="385.9" y="225.6">DOCUMENT</text>
<text x="394.9" y="225.6">TYPE</text>
<text x="232" y="229.2">2</text>
<text x="385.9" y="233.6">TOLERANCING</text>
<text x="232" y="237.2">1</text>
<text x="231.3" y="244">HISTORY</text>
<text x="231.3" y="245.7">X</text>
<text x="233.3" y="245.7">COUNT</text>
<text x="240.3" y="243.9">SUFFIX</text>
<text x="242.3" y="245.6">/REPL.</text>
<text x="253" y="242.8">RELEASE</text>
<text x="261" y="242.8">NO.</text>
<text x="290" y="244.8">REVISION</text>
<text x="324" y="244.8">SIGN.</text>
<text x="331.9" y="241.6">MATERIAL(COLOR)</text>
<text x="371.4" y="241.6">FINISH(COLOR)</text>
<text x="230.9" y="249.6">LEGAL</text>
<text x="236.9" y="249.6">OWNER</text>
<text x="256" y="246.8">DATE</text>
<text x="230.9" y="257.6">RESPONSIBLE</text>
<text x="242.9" y="257.6">DEPARTMENT</text>
<text x="294.8" y="257.8">SIZE</text>
<text x="305.3" y="257.8">UNIT</text>
<text x="315.8" y="257.8">ORIGINAL</text>
<text x="324.8" y="257.8">MODEL</text>
<text x="346.8" y="257.8">DESCRIPTION</text>
<text x="358.8" y="257.8">(E)</text>
<text x="230.9" y="265.6">PLANNED</text>
<text x="238.9" y="265.6">BY</text>
<text x="262.9" y="265.6">CHECKED</text>
<text x="270.9" y="265.6">BY</text>
<text x="278.9" y="265.6">APPROVED</text>
<text x="287.9" y="265.6">BY</text>
<text x="294.9" y="265.6">SCALE</text>
<text x="315.9" y="265.6">TENTATIVE</text>
<text x="325.9" y="265.6">MODEL</text>
<text x="346.9" y="265.6">DESCRIPTION</text>
<text x="358.9" y="265.6">(J)</text>
<text x="230.9" y="274.7">DRAWN</text>
<text x="236.9" y="274.7">BY</text>
<text x="294.9" y="274.6">PRJ.METHOD</text>
<text x="315.9" y="274.6">TENTATIVE</text>
<text x="325.9" y="274.6">PART</text>
<text x="330.9" y="274.6">NO.</text>
<text x="346.9" y="274.6">PART</text>
<text x="351.9" y="274.6">NO.</text>
<text x="396.9" y="274.6">SHEET/PAGES</text>
</g>
<g font-size="1.2">
<text x="201.7" y="37.5" transform="rotate(-90 201.7 37.5)">2</text>
<text x="203.7" y="37.5" transform="rotate(-90 203.7 37.5)">4</text>
<text x="205.7" y="37.5" transform="rotate(-90 205.7 37.5)">6</text>
<text x="207.7" y="37.5" transform="rotate(-90 207.7 37.5)">8</text>
<text x="211.7" y="37.5" transform="rotate(-90 211.7 37.5)">2</text>
<text x="213.7" y="37.5" transform="rotate(-90 213.7 37.5)">4</text>
<text x="215.7" y="37.5" transform="rotate(-90 215.7 37.5)">6</text>
<text x="217.7" y="37.5" transform="rotate(-90 217.7 37.5)">8</text>
<text x="201.7" y="43.3" transform="rotate(-90 201.7 43.3)">1</text>
<text x="203.7" y="43.3" transform="rotate(-90 203.7 43.3)">3</text>
<text x="205.7" y="43.3" transform="rotate(-90 205.7 43.3)">5</text>
<text x="207.7" y="43.3" transform="rotate(-90 207.7 43.3)">7</text>
<text x="211.7" y="43.3" transform="rotate(-90 211.7 43.3)">1</text>
<text x="213.7" y="43.3" transform="rotate(-90 213.7 43.3)">3</text>
<text x="215.7" y="43.3" transform="rotate(-90 215.7 43.3)">5</text>
<text x="217.7" y="43.3" transform="rotate(-90 217.7 43.3)">7</text>
<text x="201.7" y="123.5" transform="rotate(-90 201.7 123.5)">2</text>
<text x="203.7" y="123.5" transform="rotate(-90 203.7 123.5)">4</text>
<text x="205.7" y="123.5" transform="rotate(-90 205.7 123.5)">6</text>
<text x="207.7" y="123.5" transform="rotate(-90 207.7 123.5)">8</text>
<text x="211.7" y="123.5" transform="rotate(-90 211.7 123.5)">2</text>
<text x="213.7" y="123.5" transform="rotate(-90 213.7 123.5)">4</text>
<text x="215.7" y="123.5" transform="rotate(-90 215.7 123.5)">6</text>
<text x="217.7" y="123.5" transform="rotate(-90 217.7 123.5)">8</text>
<text x="201.7" y="129.3" transform="rotate(-90 201.7 129.3)">1</text>
<text x="203.7" y="129.3" transform="rotate(-90 203.7 129.3)">3</text>
<text x="205.7" y="129.3" transform="rotate(-90 205.7 129.3)">5</text>
<text x="207.7" y="129.3" transform="rotate(-90 207.7 129.3)">7</text>
<text x="211.7" y="129.3" transform="rotate(-90 211.7 129.3)">1</text>
<text x="213.7" y="129.3" transform="rotate(-90 213.7 129.3)">3</text>
<text x="215.7" y="129.3" transform="rotate(-90 215.7 129.3)">5</text>
<text x="217.7" y="129.3" transform="rotate(-90 217.7 129.3)">7</text>
<text x="231" y="283.4">THIS</text>
<text x="231" y="284.8">DEPARTMENT</text>
<text x="231" y="286.2">OTHERS</text>
<text x="235" y="283.4">DOCUMENT</text>
<text x="236.6" y="286.2">WITHOUT</text>
<text x="239.8" y="284.8">OF</text>
<text x="242.2" y="283.4">IS</text>
<text x="242.2" y="284.8">SONY.</text>
<text x="243" y="286.2">EXPRESS</text>
<text x="244.6" y="283.4">THE</text>
<text x="247" y="284.8">THIS</text>
<text x="247.8" y="283.4">PROPRIETARY</text>
<text x="249.4" y="286.2">AUTHORIZATION</text>
<text x="251" y="284.8">PART</text>
<text x="255" y="284.8">SHOULD</text>
<text x="257.4" y="283.4">PROPERTY</text>
<text x="260.6" y="284.8">NOT</text>
<text x="260.6" y="286.2">IS</text>
<text x="263" y="286.2">PROHIBITED.</text>
<text x="263.8" y="284.8">CONTAIN</text>
<text x="264.6" y="283.4">OF</text>
<text x="267" y="283.4">SONY.</text>
<text x="270.2" y="284.8">ANY</text>
<text x="271.8" y="283.4">ITS</text>
<text x="272.6" y="286.2">OFFENDERS</text>
<text x="273.4" y="284.8">SUBSTANCES</text>
<text x="275" y="283.4">USE</text>
<text x="278.2" y="283.4">IS</text>
<text x="280.6" y="283.4">AUTHORIZED</text>
<text x="280.6" y="286.2">WILL</text>
<text x="282.2" y="284.8">WHICH</text>
<text x="284.6" y="286.2">BE</text>
<text x="287" y="284.8">ARE</text>
<text x="287" y="286.2">HELD</text>
<text x="289.4" y="283.4">ONLY</text>
<text x="290.2" y="284.8">SPECIFIED</text>
<text x="291" y="286.2">LIABLE</text>
<text x="293.4" y="283.4">FOR</text>
<text x="296.6" y="283.4">RESPONDING</text>
<text x="296.6" y="286.2">FOR</text>
<text x="298.2" y="284.8">IN</text>
<text x="299.8" y="286.2">THE</text>
<text x="300.6" y="284.8">SS-00259-01.</text>
<text x="303" y="286.2">PAYMENT</text>
<text x="305.4" y="283.4">TO</text>
<text x="307.8" y="283.4">A</text>
<text x="309.4" y="283.4">REQUEST</text>
<text x="309.4" y="286.2">OF</text>
<text x="311" y="284.8">THE</text>
<text x="311.8" y="286.2">DAMAGES.</text>
<text x="314.2" y="284.8">REPRODUCTION,</text>
<text x="315.8" y="283.4">FOR</text>
<text x="319" y="283.4">QUOTATION,</text>
<text x="319" y="286.2">ALL</text>
<text x="322.2" y="286.2">RIGHTS</text>
<text x="325.4" y="284.8">DISTRIBUTION</text>
<text x="327.8" y="283.4">OR</text>
<text x="327.8" y="286.2">RESERVED</text>
<text x="330.2" y="283.4">FOR</text>
<text x="333.4" y="283.4">THE</text>
<text x="335" y="286.2">IN</text>
<text x="335.8" y="284.8">AND</text>
<text x="336.6" y="283.4">PERFORMANCE</text>
<text x="337.4" y="286.2">THE</text>
<text x="339" y="284.8">UTILIZATION</text>
<text x="340.6" y="286.2">EVENT</text>
<text x="345.4" y="286.2">OF</text>
<text x="346.2" y="283.4">OF</text>
<text x="347.8" y="286.2">THE</text>
<text x="348.6" y="283.4">WORK</text>
<text x="348.6" y="284.8">OF</text>
<text x="351" y="284.8">THIS</text>
<text x="351" y="286.2">GRANT</text>
<text x="352.6" y="283.4">FOR</text>
<text x="355" y="284.8">DOCUMENT</text>
<text x="355.8" y="283.4">SONY.</text>
<text x="355.8" y="286.2">OF</text>
<text x="358.2" y="286.2">A</text>
<text x="359.8" y="286.2">PATENT,UTILITY</text>
<text x="360.6" y="283.4">ALL</text>
<text x="362.2" y="284.8">AS</text>
<text x="363.8" y="283.4">QUESTIONS</text>
<text x="364.6" y="284.8">WELL</text>
<text x="368.6" y="284.8">AS</text>
<text x="371" y="284.8">THE</text>
<text x="371.8" y="283.4">MUST</text>
<text x="371.8" y="286.2">MODEL</text>
<text x="374.2" y="284.8">COMMUNICATION</text>
<text x="375.8" y="283.4">BE</text>
<text x="376.6" y="286.2">OR</text>
<text x="378.2" y="283.4">REFERRED</text>
<text x="379" y="286.2">DESIGN.</text>
<text x="385.4" y="283.4">TO</text>
<text x="385.4" y="284.8">OF</text>
<text x="385.4" y="286.2">COPYRIGHT</text>
<text x="387.8" y="283.4">THE</text>
<text x="387.8" y="284.8">ITS</text>
<text x="391" y="283.4">LOCAL</text>
<text x="391" y="284.8">CONTENTS</text>
<text x="393.4" y="286.2">RESERVED.</text>
<text x="395.8" y="283.4">PURCHASING</text>
<text x="398.2" y="284.8">TO</text>
</g>
</svg>
